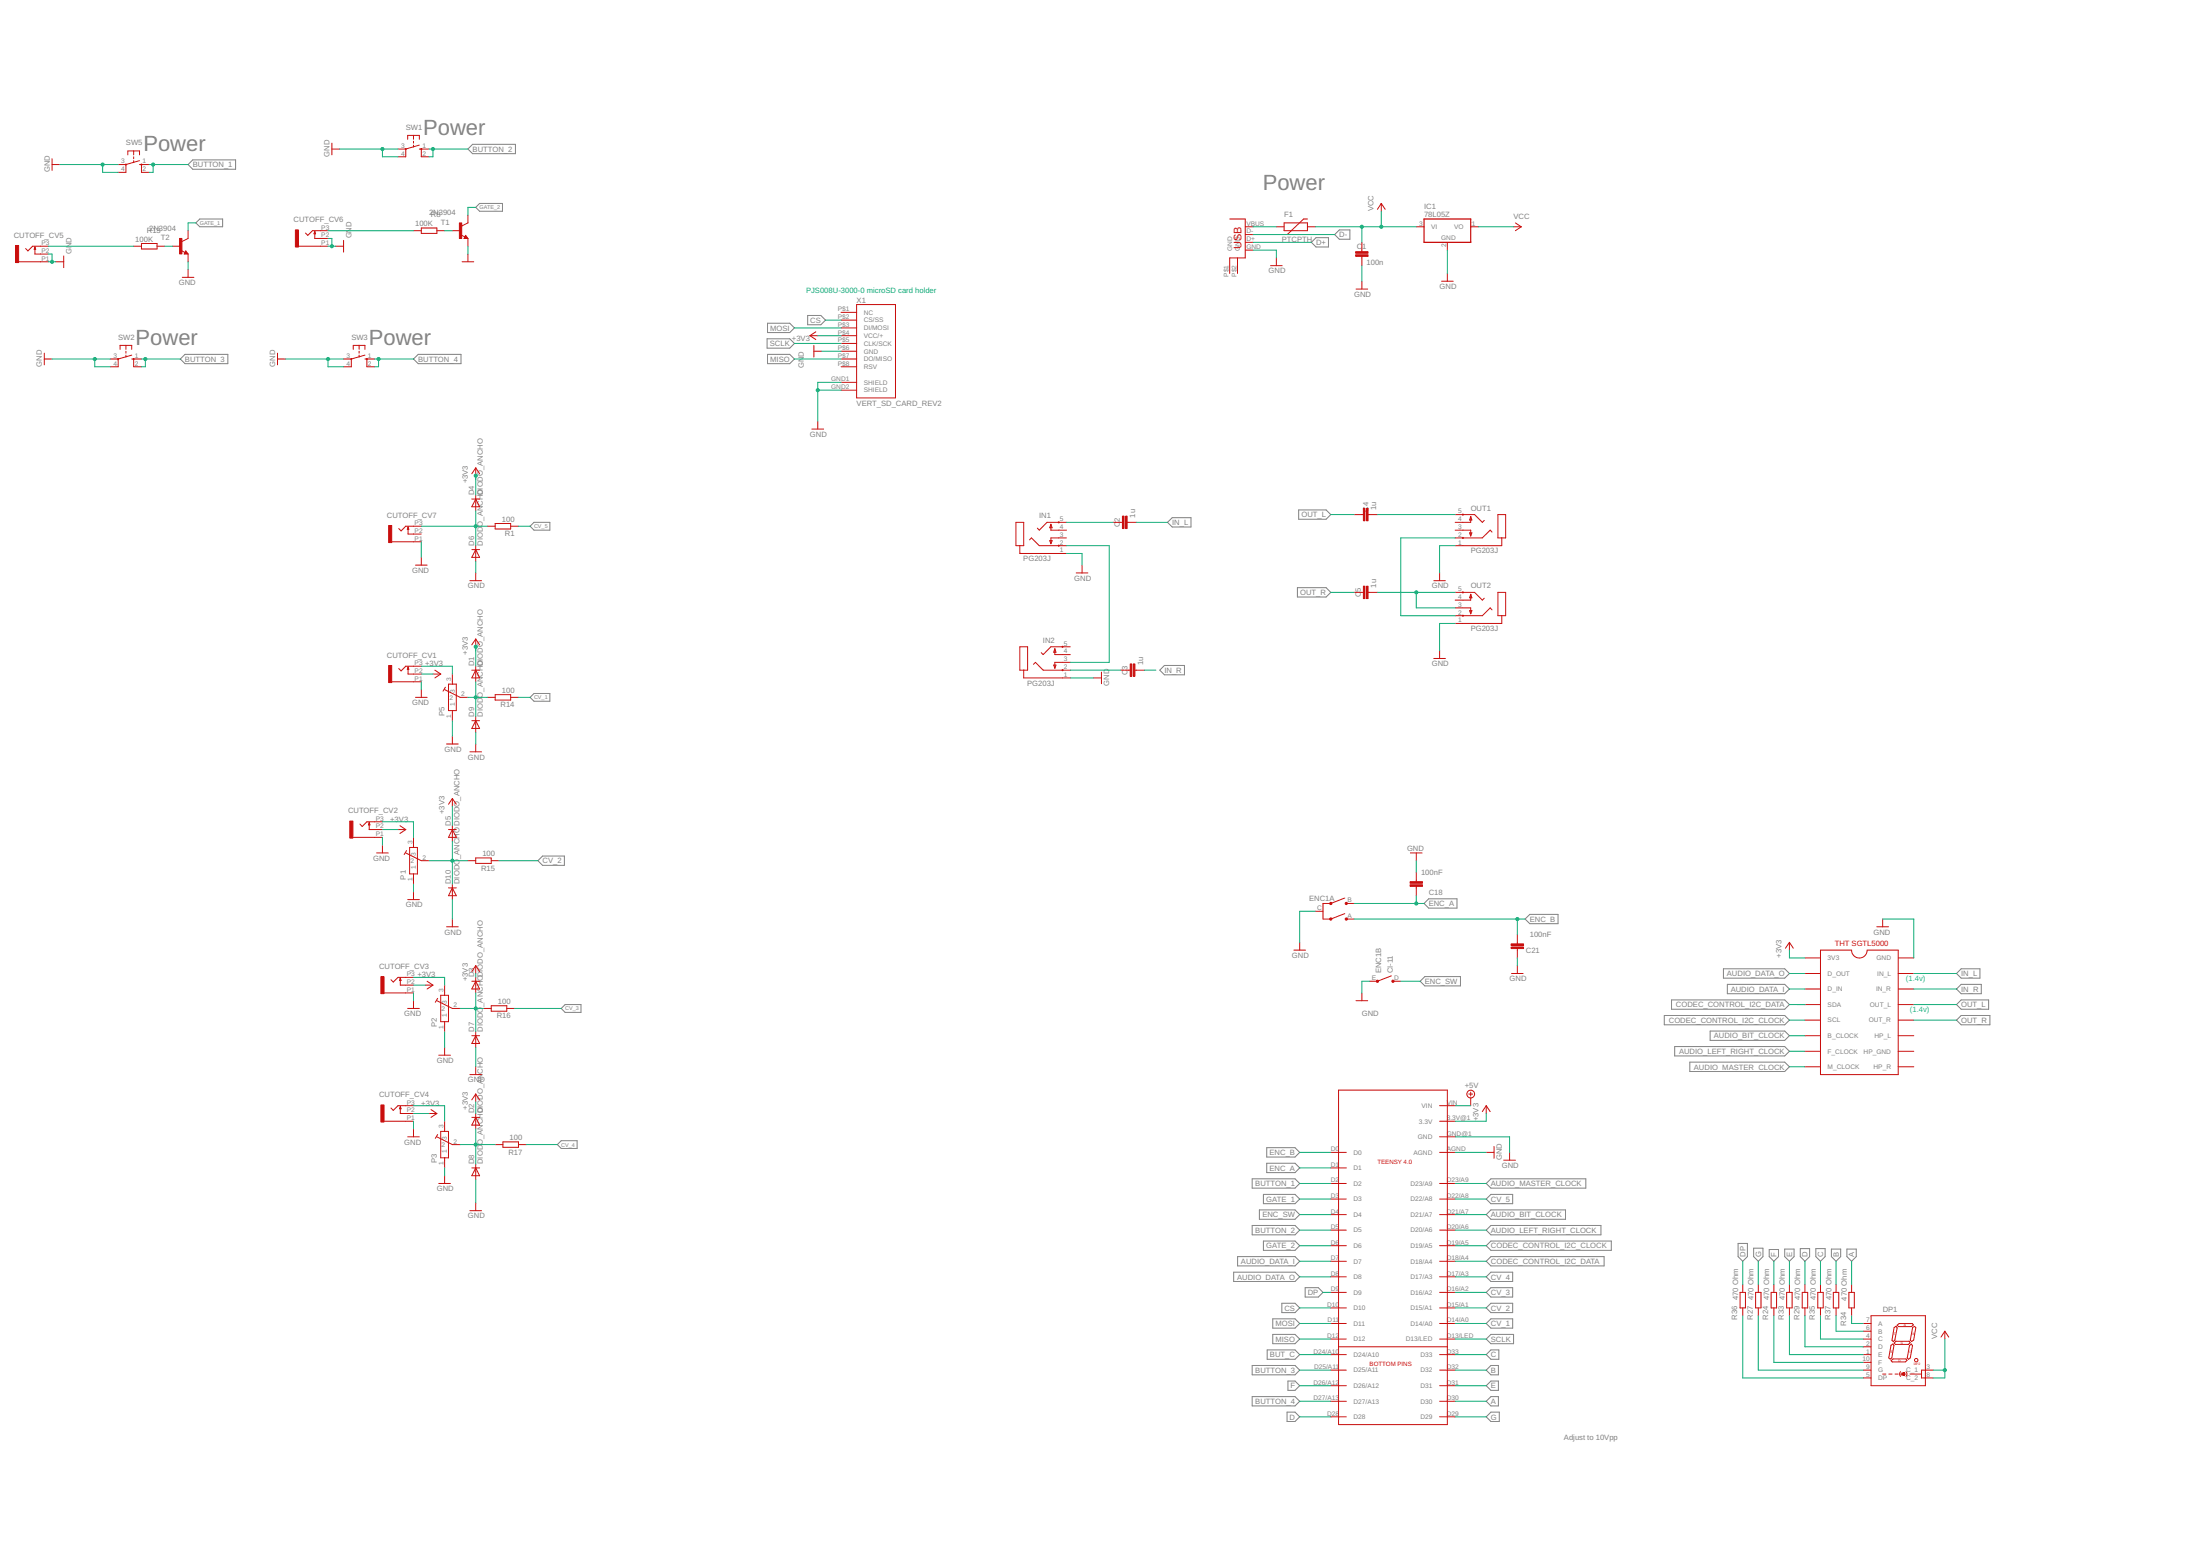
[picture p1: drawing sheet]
<svg xmlns="http://www.w3.org/2000/svg" width="841mm" height="594mm" viewBox="0 0 841 594" stroke-linecap="round" stroke-linejoin="round" font-family="sans-serif">
<g fill="none" stroke="#808080" stroke-width=".38">
<path d="M180.7 55.1h16.3v3.6h-16.3l-1.8-1.8zM71.9 62.9l1.8-1.8h16.4v3.6h-16.4zM183.3 77.7h8.8v3h-8.8l-1.4-1.5zM74.9 85.2l1.5-1.5h8.7v2.9h-8.7zM501.3 92.6l1.8-1.8h4.8v3.6h-4.8zM510.2 89.6l1.8-1.8h4v3.6h-4zM68.9 137.2l1.8-1.8h16.4v3.5h-16.4zM158.1 137.2l1.8-1.8h16.3v3.5h-16.3zM293.2 129.4h8.7l1.8 1.8-1.8 1.8h-8.7zM293.4 123.5h8.5l1.8 1.8-1.8 1.8h-8.5zM293.4 135.4h8.5l1.8 1.8-1.8 1.7h-8.5zM308.8 120.5h5l1.8 1.8-1.8 1.8h-5z"/>
<path d="M446.3 199.6l1.8-1.8h7.2v3.5h-7.2zM496.5 194.8h10.4l1.8 1.8-1.8 1.8h-10.4zM202.6 201l1.5-1.4h6.1v2.9h-6.1zM496 224.5h10.9l1.8 1.8-1.8 1.8h-10.9zM445.1 254.2h7.7v3.6h-7.7l-1.7-1.8zM202.6 266.4l1.5-1.5h6.1v3h-6.1zM205.6 328.8l1.8-1.8h8.4v3.6h-8.4zM546.2 343.4h10.8v3.5h-10.8l-1.8-1.7zM583 351.1l1.8-1.8h10.8v3.6h-10.8zM542.9 374.9l1.8-1.8h13.6v3.6h-13.6zM658.8 370.1h23.5l1.8 1.8-1.8 1.8h-23.5zM660.3 376.1h22l1.8 1.7-1.8 1.8h-22z"/>
<path d="M747.9 377.8l1.8-1.7h7.7v3.5h-7.7zM749.7 370.1h7.2v3.6h-7.2l-1.8-1.8zM214.5 385.3l1.5-1.5h6.1v3h-6.1zM636.2 388h46.1l1.8 1.7-1.8 1.8h-46.1zM639 382h43.3l1.8 1.8-1.8 1.8h-43.3zM640.2 399.8h42.1l1.8 1.8-1.8 1.8h-42.1zM653.8 393.9h28.5l1.8 1.8-1.8 1.8h-28.5zM747.9 383.8l1.8-1.8h10.5v3.6h-10.5zM747.9 389.7l1.8-1.7h11v3.5h-11zM646 405.8h36.3l1.8 1.8-1.8 1.8h-36.3zM213.1 437.3l1.4-1.5h6.1v3h-6.1zM484.3 438.5h10.8l1.7 1.8-1.7 1.7h-10.8z"/>
<path d="M478.7 450.4h16.4l1.7 1.7-1.7 1.8h-16.4zM483 456.3h12.1l1.7 1.8-1.7 1.8h-12.1zM484.3 444.4h10.8l1.7 1.8-1.7 1.8h-10.8zM568.2 458.1l1.8-1.8h8.3v3.6h-8.3zM568.2 452.1l1.8-1.7h36.2v3.5h-36.2zM478.7 468.2h16.4l1.7 1.8-1.7 1.8h-16.4zM481.4 462.2h13.7l1.7 1.8-1.7 1.8h-13.7zM483 474.1h12.1l1.7 1.8-1.7 1.8h-12.1zM568.2 470l1.8-1.8h42v3.6h-42zM568.2 464l1.8-1.8h28.5v3.6h-28.5zM568.2 475.9l1.8-1.8h46v3.6h-46zM664.4 475h3.6v5.1l-1.8 1.8-1.8-1.8z"/>
<path d="M670.4 476.9h3.5v3.2l-1.7 1.8-1.8-1.8zM676.3 477.4h3.6v2.7l-1.8 1.8-1.8-1.8zM682.3 477.2h3.5v2.9l-1.7 1.8-1.8-1.8zM688.2 477h3.6v3.1l-1.8 1.8-1.8-1.8zM694.2 477h3.5v3.1l-1.8 1.8-1.7-1.8zM700.1 477.2h3.6v2.9l-1.8 1.8-1.8-1.8zM706 477.2h3.6v2.9l-1.8 1.8-1.8-1.8zM471.6 486h23.5l1.7 1.8-1.7 1.8h-23.5zM473.1 480.1h22l1.7 1.8-1.7 1.7h-22zM490 497.9h5.1l1.7 1.8-1.7 1.8h-5.1zM498.9 492h5.1l1.8 1.8-1.8 1.7h-5.1zM568.2 493.8l1.8-1.8h8.3v3.5h-8.3z"/>
<path d="M568.2 487.8l1.8-1.8h8.3v3.6h-8.3zM568.2 499.7l1.8-1.8h8.3v3.6h-8.3zM568.2 481.9l1.8-1.8h43.2v3.5h-43.2zM484.4 515.7h10.7l1.7 1.8-1.7 1.8h-10.7zM486.6 503.9h8.5l1.7 1.7-1.7 1.8h-8.5zM486.6 509.8h8.5l1.7 1.8-1.7 1.8h-8.5zM568.2 505.6l1.8-1.7h8.3v3.5h-8.3zM568.2 517.5l1.8-1.8h3v3.6h-3zM568.2 511.6l1.8-1.8h8.6v3.6h-8.6zM478.7 521.7h16.4l1.7 1.8-1.7 1.8h-16.4zM478.7 533.6h16.4l1.7 1.7-1.7 1.8h-16.4zM492 539.5h3.1l1.7 1.8-1.7 1.8h-3.1z"/>
<path d="M492.4 527.6h2.7l1.7 1.8-1.7 1.8h-2.7zM568.2 535.3l1.8-1.7h2.8v3.5h-2.8zM568.2 523.5l1.8-1.8h2.8v3.6h-2.8zM568.2 529.4l1.8-1.8h2.8v3.6h-2.8zM570 539.5h3.2v3.6h-3.2l-1.8-1.8z"/>
</g>
<g fill="none" stroke="#c90d0c" stroke-width=".38">
<path d="M48.9 59.2v-1.5h4.4v1.5M51.1 57.7v1.5M51.1 59.9v.7M126.9 54.7v4.5M126.9 56.9h3M152.1 56.9h3M155.1 56.9v3h-3M155.9 53.2v-1.5h4.4v1.5M158.1 51.7v1.5M158.1 54v.7M158.1 55.4v.8M160.3 56.9h3.7"/>
<path d="M160.3 55.4l-5.2 1.5M161.1 56.9v3h2.9M19.9 60.6v4.5M19.9 62.9h3M45.2 62.9h2.9M48.1 62.9v2.9h-2.9M51.1 61.4v.7M53.3 62.9h3.7M53.3 61.4l-5.2 1.5M54.1 62.9v2.9h2.9M528 77.7l1.5 2.3M528 77.7l-1.4 2.3"/>
<path d="M528 77.7v3M13.4 94.4v2.6h5M13.4 94.4l.3 .9h-.6zM18.4 94.1h-5.9l-1.8 1.8-.9-.9M24.4 97.8v4.5M51.1 94.1h3M54.1 93h5.9v2.1h-5.9zM60 94.1h3M66 94.1h2.9M69.3 95.7l1.4 .8M71 95.9l.9 1.1h-1.5zM71 96.5l.2 .3h-.5l.3-.6 .6 .7h-.9"/>
<path d="M71.9 88.1v3l-2.4 1.2M71.9 97v3M114.1 94.1h11.3M120.3 88.4v2.7h5.1M120.3 88.4l.3 .9h-.6zM125.4 88.1h-6l-1.7 1.8-.9-.9M128.4 94.1h2.9M131.3 91.8v4.5M158.1 88.1h3M161.1 87.1h5.9v2.1h-5.9zM167 88.1h3M172.9 88.1h3"/>
<path d="M176.3 89.8l1.4 .7M178 89.9l.9 1.2h-1.5zM178 90.5l.1 .3h-.4l.3-.6 .6 .8h-.9M178.9 82.2v3l-2.4 1.1M178.9 91.1v3M178.9 97v3M470.1 83.7h5.9v14.8h-5.9v6M473.1 98.5v6M476 95.6h3M476 92.6h3M476 89.6h3M476 86.6h3"/>
<path d="M487.9 86.6h3M487.9 98.5v3M490.9 85.2h8.9v2.9h-8.9zM499.8 83.7h-1.5l-6.2 5.9M499.8 86.6h3M520.6 92.6v3.6M520.6 97.9v3.6M541.4 86.6h3M553.3 92.6v3M562.2 86.6h3M578.6 86.6h2.9M579.3 85.2l2.2 1.4"/>
<path d="M581.5 86.6l-2.2 1.5M7.1 100h11.3M21.4 100h3M69.7 106h4.4M71.9 103v3M176.7 100h4.4M321.5 119.3h6M327.5 116.4h14.8v35.6h-14.8zM485.7 101.5h4.5M518.4 110.4h4.4M520.6 107.4v3M551.1 107.4h4.4"/>
<path d="M553.3 104.5v2.9M16.9 137.2h3M16.9 134.9v4.5M42.2 137.2h3M45.2 137.2v2.9h-3M45.9 133.5v-1.5h4.5v1.5M48.1 132v1.5M48.1 134.2v.7M48.1 135.7v.7M50.4 137.2h3.7M50.4 135.7l-5.2 1.5M51.1 137.2v2.9h3"/>
<path d="M106.1 137.2h3M106.1 134.9v4.5M131.3 137.2h3M134.3 137.2v2.9h-3M135 133.5v-1.5h4.5v1.5M137.3 132v1.5M137.3 134.2v.7M137.3 135.7v.7M139.5 137.2h3.7M139.5 135.7l-5.2 1.5M140.3 137.2v2.9h2.9M309.6 128.2h3"/>
<path d="M309.6 128.2l2.3 1.5M311.1 134.2h3M311.1 132v4.4M311.9 126.8l-2.3 1.4M321.5 137.2h6M321.5 122.3h6M321.5 125.3h6M321.5 134.2h6M321.5 128.2h6M321.5 131.2h6M321.5 140.1h6M321.5 146.1h6"/>
<path d="M321.5 149.1h6M181.9 178.8v2.9M181.9 178.8l1.4 2.2M181.9 178.8l-1.5 2.2M310.4 163.9h4.4M312.6 160.9v3M180.4 190.6h2.9M181.9 189.2v5.9M181.9 190.6l1.4 3h-2.9zM388.4 199.6h3v8.9h-3zM407.7 199.6h-7.4l-3 2.9-.7-.7M425.5 199.6h3.6"/>
<path d="M430.9 199.6h3.5M517.7 196.6h3.5M523 196.6h3.6M556.3 196.6h7.4l3 3 .7-.8M562.2 197.3v2.3h-5.9M562.2 197.3l.5 1.4h-.9zM572.6 196.6h3v8.9h-3zM149.8 207h11.3M156 201.3v2.7h5.1M156 201.3l.3 .9h-.6zM158.8 215.9h4.5M161.1 212.9v3"/>
<path d="M161.1 201h-6l-1.8 1.8-.9-.8M180.4 210h2.9M181.9 208.5v5.9M181.9 218.9v2.9M181.9 210l1.4 2.9h-2.9zM186.3 201h3M189.3 200h5.9v2.1h-5.9zM195.2 201h3M389.9 208.5v3h17.8M393.6 206.2l.7-.7 3 3h10.4M401.3 206.5h.9l-.5 1.2zM401.7 200.3v2.2h6"/>
<path d="M401.7 200.3l.5 1.3h-.9zM407.7 205.5h-6v2.2M411.4 218.9h4.5M413.6 215.9v3M550.3 218.9v2.9M556.3 202.5h5.9v2.3M561.8 203.6h.9l-.5 1.2zM570.4 203.3l-.7-.8-3 3h-10.4M574.1 205.5v3h-17.8M179.6 221.8h4.5M517.7 226.3h3.5M523 226.3h3.6"/>
<path d="M548.1 221.8h4.5M556.3 232.2h5.9v2.3M556.3 226.3h7.4l3 3 .7-.8M561.8 233.3h.9l-.5 1.2zM562.2 227.1v2.2h-5.9M562.2 227.1l.5 1.3h-.9zM570.4 233l-.7-.8-3 3h-10.4M572.6 226.3h3v8.9h-3zM574.1 235.2v3h-17.8M156 254.8v2.7h5.1M156 254.8l.3 .9h-.6zM161.1 254.5h-6l-1.8 1.8-.9-.9"/>
<path d="M165.5 257.5h3M166.2 256l2.3 1.5M168.5 257.5l-2.3 1.5M172.9 257.5v3.9M180.4 256h2.9M181.9 256l1.4 3h-2.9zM181.9 244.1v3M181.9 254.5v6M181.9 244.1l1.4 2.3M181.9 244.1l-1.5 2.3M389.9 247.1h2.9v8.9h-2.9zM391.4 256v3h17.8"/>
<path d="M395.1 253.8l.7-.8 3 3h10.4M402.8 254.1h.9l-.5 1.2zM403.2 247.8v2.3h6M403.2 247.8l.5 1.4h-.9zM409.2 253h-6v2.3M409.2 247.1h-7.5l-2.9 3-.8-.8M418.1 259h3M421.1 256.8v4.4M428.5 256h3.6M433.9 256h3.5M548.1 251.6h4.5M550.3 248.6v3"/>
<path d="M149.8 260.5h11.3M158.8 266.4h4.5M161.1 263.5v2.9M170 263.5l5.9 2.9h3M170.3 262.6l-.9 1.5M171.4 261.4h3v10.1h-3zM172.9 271.5v3.8M180.4 275.3h2.9M181.9 273.9v5.9M181.9 275.3l1.4 3h-2.9zM186.3 266.4h3M189.3 265.4h5.9v2.1h-5.9z"/>
<path d="M195.2 266.4h3M170.7 284.2h4.5M172.9 281.3v2.9M179.6 287.2h4.5M181.9 284.2v3M134.9 319.9h11.3M141.1 314.3v2.6h5.1M141.1 314.3l.3 .9h-.6zM146.2 314h-5.9l-1.8 1.7-.9-.8M152.1 316.9h3M152.9 315.4l2.2 1.5M155.1 316.9l-2.2 1.5"/>
<path d="M158.1 319.9v3.9M171.4 316.9h3M172.9 316.9l1.5 3h-3zM172.9 305.1v2.9M172.9 315.4v6M172.9 305.1l1.5 2.2M172.9 305.1l-1.5 2.2M144 325.9h4.4M146.2 322.9v3M155.1 325.9l6 2.9h2.9M155.4 325l-.9 1.5M156.6 323.8h3v10.1h-3z"/>
<path d="M158.1 333.9v3.8M171.4 339.2h3M172.9 337.7v6M172.9 339.2l1.5 3h-3zM178.9 328.8h3M181.9 327.8h5.9v2.1h-5.9zM187.8 328.8h3M539.2 325.9h4.4M541.4 325.9v2.9M541.4 333.3v3.5M541.4 338.6v3.6M155.9 343.7h4.4"/>
<path d="M158.1 340.7v3M170.7 354.1h4.5M172.9 351.1v3M502.8 348.1h3M514.1 343.1l-5.4 2.1h-2.9v5.9h2.9l5.4-2.1M514.7 351.1h3M514.7 345.2h3M580.1 357.1v3.5M717.5 354.1h4.5M719.7 351.1v3M146.8 379.3h11.3M153 373.7v2.7h5.1"/>
<path d="M153 373.7l.3 .9h-.6zM158.1 373.4h-6l-1.8 1.8-.8-.9M162.5 376.4h3M163.3 374.9l2.2 1.5M165.5 376.4l-2.2 1.4M170 376.4v3.8M180.4 374.9h2.9M181.9 368.9v3M181.9 373.4v5.9M181.9 374.9l1.4 2.9h-2.9zM181.9 368.9l1.4 2.3M181.9 368.9l-1.5 2.3"/>
<path d="M494.6 363h4.5M496.8 360v3M520.6 379.3v3M531.9 372.8l-5.3 2.1h-3M532.5 374.9h3M577.8 371.9h4.5M580.1 362.4v3.6M580.1 368.9v3M684.1 360v3M684.1 360l1.4 2.2M684.1 360l-1.5 2.2M690 377.8h5.9"/>
<path d="M690 371.9h5.9M690 366h5.9M695.9 363h11.9a2.97 2.97 0 0 0 3 3 2.97 2.97 0 0 0 3-3h11.9v47.5h-29.8zM725.7 377.8h5.9M725.7 371.9h5.9M725.7 366h5.9M155.9 385.3h4.4M158.1 382.3v3M167 382.3l5.9 3h3M167.3 381.4l-.9 1.5M168.5 380.2h2.9v10.1h-2.9zM170 390.3v3.9"/>
<path d="M180.4 395.7h2.9M181.9 394.2v5.9M181.9 395.7l1.4 3h-2.9zM184.8 385.3h3M187.8 384.2h5.9v2.1h-5.9zM193.7 385.3h3M518.4 382.3h4.4M690 395.7h5.9M690 383.8h5.9M690 389.7h5.9M725.7 395.7h5.9M725.7 383.8h5.9"/>
<path d="M725.7 389.7h5.9M167.7 403.1h4.5M170 400.1v3M179.6 410.5h4.5M181.9 407.6v2.9M181.9 418v2.9M181.9 418l1.4 2.2M181.9 418l-1.5 2.2M511.7 416.5h41.6v127.8h-41.6zM561.5 418h1.5M562.2 417.2v1.5M562.2 419.5v2.9"/>
<path d="M690 401.6h5.9M690 407.6h5.9M725.7 401.6h5.9M725.7 407.6h5.9M146.8 428.4h11.3M153 422.7v2.7h5.1M153 422.7l.3 .9h-.6zM155.9 434.3h4.4M158.1 422.4h-6l-1.8 1.8-.8-.9M158.1 431.3v3M164 425.4h3M164.8 423.9l2.2 1.5"/>
<path d="M167 434.3l5.9 3h3M167 425.4l-2.2 1.5M167.3 433.4l-.9 1.5M168.5 432.2h2.9v10.1h-2.9zM170 428.4v3.8M180.4 426.9h2.9M181.9 425.4v5.9M181.9 426.9l1.4 3h-2.9zM189.3 437.3h3M192.3 436.2h5.9v2.1h-5.9zM198.2 437.3h3M550.3 434.3h6"/>
<path d="M550.3 422.4h6M550.3 428.4h6M568.2 422.4l1.5 2.3M568.2 422.4l-1.5 2.3M568.2 422.4v3M571.1 438v4.5M167.7 452.1h4.5M170 442.3v3.9M170 449.2v2.9M180.4 446.2h2.9M181.9 444.7v6M181.9 459.6v2.9"/>
<path d="M181.9 446.2l1.4 3h-2.9zM508.7 446.2h6M508.7 440.3h6M508.7 452.1h6M508.7 458.1h6M550.3 440.3h6M550.3 452.1h6M550.3 458.1h6M568.2 440.3h2.9M574.8 443.2h4.5M577.1 440.3v2.9M179.6 462.5h4.5"/>
<path d="M508.7 464h6M508.7 470h6M508.7 475.9h6M550.3 464h6M550.3 470h6M550.3 475.9h6M508.7 493.8h6M508.7 499.7h6M508.7 481.9h6M508.7 487.8h6M550.3 493.8h6M550.3 499.7h6"/>
<path d="M550.3 481.9h6M550.3 487.8h6M665.2 493.8h2.1v5.9h-2.1zM666.2 490.8v3M666.2 499.7v3M671.1 493.8h2.1v5.9h-2.1zM672.2 490.8v3M672.2 499.7v3M677.1 493.8h2.1v5.9h-2.1zM678.1 490.8v3M678.1 499.7v3M683 493.8h2.1v5.9h-2.1z"/>
<path d="M684.1 490.8v3M684.1 499.7v3M689 493.8h2v5.9h-2zM690 490.8v3M690 499.7v3M694.9 493.8h2.1v5.9h-2.1zM695.9 490.8v3M695.9 499.7v3M700.8 493.8h2.1v5.9h-2.1zM701.9 490.8v3M701.9 499.7v3M706.8 493.8h2.1v5.9h-2.1z"/>
<path d="M707.8 490.8v3M707.8 499.7v3M508.7 505.6h6M508.7 511.6h6M508.7 517.5h6M511.7 514.5h41.6M550.3 505.6h6M550.3 511.6h6M550.3 517.5h6M712.3 505.6h3M712.3 508.6h3M712.3 511.6h3"/>
<path d="M712.3 514.5h3M712.3 517.5h3M715.3 502.7h20.7v26.7h-20.7zM722.9 519.8l.8-.6h5l.3 .5-.6 .6h-5zM723.6 513.5l-.7 .5-.9 4.8 .6 .4 .6-.4 .8-4.8-.4-.5M724.1 507.2l.7-.5 .5 .6-.9 4.7-.6 .5-.5-.4zM724.7 512.4h5.1l.4 .6-.6 .6h-5l-.5-.5zM725.2 506.3l.8-.6h5l.5 .5-.8 .6h-4.9zM729.6 513.6v.1M730 514l.7-.5 .4 .6-.8 4.7-.7 .5-.5-.5zM731.2 507.2l.7-.5 .5 .5-.8 4.8-.8 .5-.5-.5zM743.5 508.6l1.5 2.2"/>
<path d="M743.5 508.6l-1.5 2.2M743.5 508.6v3M508.7 529.4h6M508.7 523.5h6M508.7 535.3h6M550.3 529.4h6M550.3 523.5h6M550.3 535.3h6M712.3 520.5h3M712.3 523.5h3M712.3 526.4h3M719.7 525h1.2"/>
<path d="M722.1 525h1.2M724.5 525h1.2M726.5 524l-.3 .8 .3 1M726.5 525h2.1M727.1 524.3v1.2M727.1 525l.9-.7v1.2zM727.2 524.9h.8M727.2 525h.8M727.4 524.8h.6M727.4 525.1h.6M727.5 524.7h.5M727.6 525.3h.4"/>
<path d="M727.6 524.6h.4M727.7 525.3h.3M727.8 524.5h.2M727.9 525.4h.1M727.9 524.4h.1M728 525.5h.1M728 524.4h.1M728.6 524l.4 .8-.4 1M730.1 525h4.5M739 523.5h-4.4v2.9h4.4M508.7 541.3h6M550.3 541.3h6"/>
<circle cx="562.2" cy="418" r="1.48"/>
<circle cx="732.5" cy="519.6" r=".66"/>
</g>
<g fill="none" stroke="#c90d0c" stroke-width=".49">
<path d="M544.4 83.7h17.8v8.9h-17.8z"/>
<circle cx="155.1" cy="56.9" r=".15"/>
<circle cx="161.1" cy="56.9" r=".15"/>
<circle cx="48.1" cy="62.9" r=".15"/>
<circle cx="54.1" cy="62.9" r=".15"/>
<circle cx="45.2" cy="137.2" r=".15"/>
<circle cx="51.1" cy="137.2" r=".15"/>
<circle cx="134.3" cy="137.2" r=".15"/>
<circle cx="140.3" cy="137.2" r=".15"/>
<circle cx="404.7" cy="199.6" r=".15"/>
<circle cx="559.2" cy="196.6" r=".15"/>
<circle cx="404.7" cy="208.5" r=".15"/>
<circle cx="559.2" cy="205.5" r=".15"/>
<circle cx="559.2" cy="226.3" r=".15"/>
<circle cx="559.2" cy="235.2" r=".15"/>
<circle cx="406.2" cy="247.1" r=".15"/>
<circle cx="406.2" cy="256" r=".15"/>
</g>
<g fill="#c90d0c" stroke="#c90d0c" stroke-width=".38">
<path d="M175.6 85.2h.9v5.9h-.9z"/>
<path d="M518.2 97.3h4.8v.6h-4.8z"/>
<path d="M518.2 96.2h4.8v.6h-4.8z"/>
<path d="M577.7 361.8h4.7v.6h-4.7z"/>
<path d="M577.7 360.6h4.7v.6h-4.7z"/>
<path d="M539.1 336.8h4.7v.6h-4.7z"/>
<path d="M539.1 338h4.7v.6h-4.7z"/>
<path d="M68.6 91.1h.9v5.9h-.9z"/>
<path d="M430.3 197.2h.6v4.7h-.6z"/>
<path d="M429.1 197.2h.6v4.7h-.6z"/>
<path d="M433.3 253.7h.6v4.7h-.6z"/>
<path d="M432.1 253.7h.5v4.7h-.5z"/>
<path d="M522.4 194.2h.6v4.8h-.6z"/>
<path d="M521.2 194.2h.6v4.8h-.6z"/>
<path d="M522.4 223.9h.6v4.8h-.6z"/>
<path d="M521.2 223.9h.6v4.8h-.6z"/>
<path d="M148.6 254.3h1.2v6.5h-1.2z"/>
<path d="M133.7 313.7h1.2v6.5h-1.2z"/>
<path d="M145.6 373.1h1.2v6.5h-1.2z"/>
<path d="M145.6 422.1h1.2v6.6h-1.2z"/>
<path d="M5.9 93.8h1.2v6.5h-1.2z"/>
<path d="M112.9 87.8h1.2v6.6h-1.2z"/>
<path d="M148.6 200.8h1.2v6.5h-1.2z"/>
</g>
<g fill="#c90d0c" stroke="#c90d0c" stroke-width=".38">
<circle cx="514.7" cy="351.1" r=".42"/>
<circle cx="514.7" cy="345.2" r=".42"/>
<circle cx="508.7" cy="345.2" r=".42"/>
<circle cx="508.7" cy="351.1" r=".42"/>
<circle cx="532.5" cy="374.9" r=".42"/>
<circle cx="526.6" cy="374.9" r=".42"/>
</g>
<g fill="none" stroke="#0dab76" stroke-width=".38">
<path d="M129.9 56.9h22.2M146.2 56.9v3h5.9M164 56.9h14.9M165.5 56.9v3h-1.5M22.9 62.9h22.3M39.2 62.9v2.9h6M57 62.9h14.9M58.5 62.9v2.9h-1.5M181.9 79.2h-3v3M18.4 94.1h32.7M18.4 97h1.5v3M63 94.1h3"/>
<path d="M74.9 85.2h-3v2.9M125.4 94.1h3M125.4 91.1h1.5v3M125.4 88.1h32.7M170 88.1h2.9M178.9 94.1v2.9M479 95.6h8.9v2.9M479 86.6h8.9M479 89.6h31.2M479 92.6h22.3M502.8 86.6h38.6M520.6 86.6v6"/>
<path d="M528 80.7v5.9M553.3 95.6v8.9M565.2 86.6h13.4M18.4 100h3M71.9 100v3M520.6 101.5v5.9M19.9 137.2h22.3M36.2 137.2v2.9h6M54.1 137.2h14.8M55.6 137.2v2.9h-1.5M109.1 137.2h22.2M125.4 137.2v2.9h5.9"/>
<path d="M143.2 137.2h14.9M144.7 137.2v2.9h-1.5M303.7 137.2h17.8M303.7 125.3h17.8M303.7 131.2h17.8M312.6 128.2h8.9M314.1 134.2h7.4M315.6 122.3h5.9M312.6 149.1h8.9M321.5 146.1h-8.9v14.8M181.9 181.7v7.5M181.9 195.1v13.4"/>
<path d="M407.7 199.6h17.8M434.4 199.6h11.9M508.7 196.6h9M526.6 196.6h29.7M161.1 207v5.9M161.1 201h25.2M181.9 214.4v4.5M198.2 201h4.4M407.7 211.5h5.9v4.4M407.7 208.5h16.3v44.5h-14.8M556.3 208.5h-6v10.4M556.3 205.5h-20.8v29.7h20.8"/>
<path d="M508.7 226.3h9M526.6 226.3h29.7M541.4 226.3v5.9h14.9M556.3 238.2h-6v10.4M161.1 254.5h11.8v3M161.1 257.5h4.4M181.9 247.1v7.4M409.2 259h8.9M409.2 256h19.3M437.4 256h4.5M161.1 260.5v3M172.9 275.3v6"/>
<path d="M178.9 266.4h7.4M181.9 260.5v13.4M181.9 279.8v4.4M198.2 266.4h4.4M146.2 319.9v3M146.2 314h11.9v5.9M146.2 316.9h5.9M172.9 308v7.4M158.1 337.7v3M164 328.8h14.9M172.9 321.4v16.3M190.8 328.8h14.8"/>
<path d="M541.4 328.8v4.5M172.9 343.7v7.4M502.8 348.1h-6v11.9M517.7 351.1h65.3M517.7 345.2h26.7M541.4 342.2v3M580.1 351.1v6M719.7 351.1h11.9v14.9M158.1 379.3v3M158.1 373.4h11.9v3M158.1 376.4h4.4M181.9 371.9v1.5"/>
<path d="M181.9 379.3v14.9M523.6 374.9h-3v4.4M535.5 374.9h7.4M580.1 366v2.9M684.1 371.9h5.9M684.1 377.8h5.9M684.1 363v3h5.9M731.6 371.9h16.3M731.6 377.8h16.3M170 394.2v5.9M175.9 385.3h8.9M196.7 385.3h17.8"/>
<path d="M684.1 383.8h5.9M684.1 389.7h5.9M684.2 395.7h5.8M731.6 383.8h16.3M731.6 389.7h16.3M181.9 400.1v7.5M684.1 401.6h5.9M684.2 407.6h5.8M158.1 428.4v2.9M158.1 422.4h11.9v6M158.1 425.4h5.9M175.9 437.3h13.4"/>
<path d="M181.9 420.9v4.5M181.9 431.3v13.4M201.2 437.3h11.9M556.3 434.3h20.8v6M556.3 422.4h5.9M568.2 425.4v3h-11.9M170 446.2v3M181.9 450.7v8.9M496.8 440.3h11.9M496.8 446.2h11.9M496.8 452.1h11.9M496.8 458.1h11.9"/>
<path d="M556.3 440.3h11.9M556.3 452.1h11.9M556.3 458.1h11.9M496.8 470h11.9M496.8 464h11.9M496.8 475.9h11.9M556.3 470h11.9M556.3 464h11.9M556.3 475.9h11.9M496.8 487.8h11.9M496.8 499.7h11.9M496.8 481.9h11.9"/>
<path d="M505.8 493.8h2.9M556.3 493.8h11.9M556.3 487.8h11.9M556.3 499.7h11.9M556.3 481.9h11.9M666.2 481.9v8.9M672.2 481.9v8.9M678.1 481.9v8.9M684.1 481.9v8.9M690 481.9v8.9M695.9 481.9v8.9M701.9 481.9v8.9"/>
<path d="M707.8 481.9v8.9M496.8 505.6h11.9M496.8 511.6h11.9M496.8 517.5h11.9M556.3 505.6h11.9M556.3 511.6h11.9M556.3 517.5h11.9M666.2 502.7v23.7h46.1M672.2 502.7v20.8h40.1M678.1 502.7v17.8h34.2M684.1 502.7v14.8h28.2M690 502.7v11.8h22.3"/>
<path d="M695.9 502.7v8.9h16.4M701.9 502.7v5.9h10.4M707.8 502.7v2.9h4.5M743.5 511.6v14.8h-4.5M496.8 523.5h11.9M496.8 535.3h11.9M496.8 529.4h11.9M556.3 523.5h11.9M556.3 535.3h11.9M556.3 529.4h11.9M739 523.5h4.5M496.8 541.3h11.9"/>
<path d="M556.3 541.3h11.9"/>
</g>
<g fill="#0dab76" stroke="#0dab76" stroke-width=".38">
<circle cx="126.9" cy="94.1" r=".59"/>
<circle cx="146.2" cy="56.9" r=".59"/>
<circle cx="19.9" cy="100" r=".59"/>
<circle cx="39.2" cy="62.9" r=".59"/>
<circle cx="312.6" cy="149.1" r=".59"/>
<circle cx="36.2" cy="137.2" r=".59"/>
<circle cx="125.4" cy="137.2" r=".59"/>
<circle cx="743.5" cy="523.5" r=".59"/>
<circle cx="541.4" cy="226.3" r=".59"/>
<circle cx="181.9" cy="247.1" r=".59"/>
<circle cx="181.9" cy="181.7" r=".59"/>
<circle cx="165.5" cy="56.9" r=".59"/>
<circle cx="541.4" cy="345.2" r=".59"/>
<circle cx="580.1" cy="351.1" r=".59"/>
<circle cx="58.5" cy="62.9" r=".59"/>
<circle cx="55.6" cy="137.2" r=".59"/>
<circle cx="144.7" cy="137.2" r=".59"/>
<circle cx="181.9" cy="201" r=".59"/>
<circle cx="181.9" cy="266.4" r=".59"/>
<circle cx="172.9" cy="328.8" r=".59"/>
<circle cx="181.9" cy="385.3" r=".59"/>
<circle cx="181.9" cy="437.3" r=".59"/>
<circle cx="520.6" cy="86.6" r=".59"/>
<circle cx="528" cy="86.6" r=".59"/>
</g>
<g font-size="8.4" fill="#808080">
<text x="161.8" y="51.7">Power</text>
<text x="54.8" y="57.7">Power</text>
<text x="482.7" y="72.5">Power</text>
<text x="51.8" y="132">Power</text>
<text x="141" y="132">Power</text>
</g>
<text font-size="4.2" fill="#c90d0c" x="474.5" y="95.3" transform="rotate(-90 474.5 95.3)">USB</text>
<g font-size="2.9" fill="#808080">
<text x="155.1" y="49.5">SW1</text>
<text x="48.1" y="55.4">SW5</text>
<text x="126" y="59.9" transform="rotate(-90 126 59.9)">GND</text>
<text x="180.7" y="58">BUTTON_2</text>
<text x="19" y="65.8" transform="rotate(-90 19 65.8)">GND</text>
<text x="73.7" y="63.9">BUTTON_1</text>
<text x="164" y="82.2">2N3904</text>
<text x="164.8" y="83">R8</text>
<text x="490.9" y="83.1">F1</text>
<text x="525.1" y="80.7" transform="rotate(-90 525.1 80.7)">VCC</text>
<text x="544.4" y="82.9">78L05Z</text>
<text x="544.4" y="80">IC1</text>
<text x="578.6" y="83.7">VCC</text>
<text x="56.1" y="89">R13</text>
<text x="57" y="88.1">2N3904</text>
<text x="112.2" y="84.9">CUTOFF_CV6</text>
<text x="158.7" y="86.3">100K</text>
<text x="168.5" y="85.9">T1</text>
<text x="5.3" y="90.8">CUTOFF_CV5</text>
<text x="51.7" y="92.3">100K</text>
<text x="61.5" y="91.8">T2</text>
<text x="134.3" y="91.1" transform="rotate(-90 134.3 91.1)">GND</text>
<text x="490" y="92.6">PTCPTH</text>
<text x="503.1" y="93.6">D+</text>
<text x="512" y="90.7">D-</text>
<text x="518.7" y="95.1">C</text>
<text x="520.8" y="95.1">1</text>
<text x="27.3" y="97" transform="rotate(-90 27.3 97)">GND</text>
<text x="522.4" y="101.1">100n</text>
<text x="485" y="104.5">GND</text>
<text x="68.4" y="108.9">GND</text>
<text x="517.6" y="113.4">GND</text>
<text x="550.3" y="110.4">GND</text>
<text x="327.5" y="115.8">X1</text>
<text x="309.7" y="123.3">CS</text>
<text x="45.2" y="129.7">SW2</text>
<text x="134.3" y="129.7">SW3</text>
<text x="294.4" y="126.3">MOSI</text>
<text x="302.7" y="130.3">+3V3</text>
<text x="294.3" y="132.3">SCLK</text>
<text x="307.3" y="136.3" transform="rotate(-90 307.3 136.3)">D</text>
<text x="16" y="140.1" transform="rotate(-90 16 140.1)">GND</text>
<text x="70.7" y="138.2">BUTTON_3</text>
<text x="105.2" y="140.1" transform="rotate(-90 105.2 140.1)">GND</text>
<text x="159.9" y="138.2">BUTTON_4</text>
<text x="294.4" y="138.2">MISO</text>
<text x="307.3" y="140.7" transform="rotate(-90 307.3 140.7)">GN</text>
<text x="327.5" y="155">VERT_SD_CARD_REV2</text>
<text x="309.6" y="166.9">GND</text>
<text x="178.9" y="184.7" transform="rotate(-90 178.9 184.7)">+3V3</text>
<text x="181.3" y="189.2" transform="rotate(-90 181.3 189.2)">D4</text>
<text x="184.6" y="189" transform="rotate(-90 184.6 189)">O</text>
<text x="147.9" y="197.8">CUTOFF_CV7</text>
<text x="434" y="197.8" transform="rotate(-90 434 197.8)">1u</text>
<text x="497.5" y="197.6">OUT_L</text>
<text x="523.1" y="195.6" transform="rotate(-90 523.1 195.6)">C4</text>
<text x="526.1" y="194.8" transform="rotate(-90 526.1 194.8)">1u</text>
<text x="562.2" y="195.1">OUT1</text>
<text x="191.8" y="199.3">100</text>
<text x="397.2" y="198.1">IN1</text>
<text x="428.1" y="201.5" transform="rotate(-90 428.1 201.5)">C</text>
<text x="428.1" y="199.4" transform="rotate(-90 428.1 199.4)">2</text>
<text x="448.1" y="200.6">IN_L</text>
<text x="181.3" y="208.5" transform="rotate(-90 181.3 208.5)">D6</text>
<text x="184.6" y="208.5" transform="rotate(-90 184.6 208.5)">DIODO_ANCHDIODO_ANCHO</text>
<text x="193" y="204.9">R1</text>
<text x="391.2" y="214.4">PG203J</text>
<text x="562.2" y="211.4">PG203J</text>
<text x="157.5" y="218.9">GND</text>
<text x="410.7" y="221.8">GND</text>
<text x="178.9" y="224.8">GND</text>
<text x="497" y="227.3">OUT_R</text>
<text x="520.2" y="226.1" transform="rotate(-90 520.2 226.1)">5</text>
<text x="526.1" y="224.5" transform="rotate(-90 526.1 224.5)">1u</text>
<text x="547.4" y="224.8">GND</text>
<text x="562.2" y="224.8">OUT2</text>
<text x="520.2" y="228.2" transform="rotate(-90 520.2 228.2)">C</text>
<text x="398.7" y="245.6">IN2</text>
<text x="562.2" y="241.2">PG203J</text>
<text x="147.9" y="251.3">CUTOFF_CV1</text>
<text x="178.9" y="250.1" transform="rotate(-90 178.9 250.1)">+3V3</text>
<text x="162.5" y="254.5">+3V3</text>
<text x="181.3" y="254.5" transform="rotate(-90 181.3 254.5)">D1</text>
<text x="184.6" y="254.4" transform="rotate(-90 184.6 254.4)">O</text>
<text x="431" y="258" transform="rotate(-90 431 258)">C</text>
<text x="431" y="255.9" transform="rotate(-90 431 255.9)">3</text>
<text x="437" y="254.2" transform="rotate(-90 437 254.2)">1u</text>
<text x="445.1" y="257.1">IN_R</text>
<text x="547.4" y="254.5">GND</text>
<text x="392.7" y="262">PG203J</text>
<text x="424" y="262" transform="rotate(-90 424 262)">GND</text>
<text x="157.5" y="269.4">GND</text>
<text x="191.8" y="264.6">100</text>
<text x="170" y="273.6" transform="rotate(-90 170 273.6)">P5</text>
<text x="181.3" y="273.9" transform="rotate(-90 181.3 273.9)">D9</text>
<text x="184.6" y="273.9" transform="rotate(-90 184.6 273.9)">DIODO_ANCHDIODO_ANCHO</text>
<text x="191.4" y="270.3">R14</text>
<text x="170" y="287.2">GND</text>
<text x="178.9" y="290.2">GND</text>
<text x="133" y="310.7">CUTOFF_CV2</text>
<text x="170" y="311" transform="rotate(-90 170 311)">+3V3</text>
<text x="149.2" y="314">+3V3</text>
<text x="172.4" y="315.5" transform="rotate(-90 172.4 315.5)">D5</text>
<text x="142.7" y="328.8">GND</text>
<text x="175.6" y="328.2" transform="rotate(-90 175.6 328.2)">_ANCHO DIODO_ANCHO</text>
<text x="184.4" y="327">100</text>
<text x="207.4" y="329.9">CV_2</text>
<text x="537.9" y="325">GND</text>
<text x="183.9" y="332.7">R15</text>
<text x="543.2" y="334.3">100nF</text>
<text x="155.1" y="336" transform="rotate(-90 155.1 336)">P1</text>
<text x="172.4" y="337.7" transform="rotate(-90 172.4 337.7)">D10</text>
<text x="175.6" y="337.7" transform="rotate(-90 175.6 337.7)">DIODO</text>
<text x="546.2" y="341.7">C18</text>
<text x="155.1" y="346.7">GND</text>
<text x="500.5" y="344.3">ENC1A</text>
<text x="546.2" y="346.2">ENC_A</text>
<text x="584.8" y="352.2">ENC_B</text>
<text x="170" y="357.1">GND</text>
<text x="584.8" y="358.1">100nF</text>
<text x="716.2" y="357.1">GND</text>
<text x="493.9" y="366">GND</text>
<text x="583.3" y="364">C21</text>
<text x="681.1" y="366" transform="rotate(-90 681.1 366)">+3V3</text>
<text x="144.9" y="370.1">CUTOFF_CV3</text>
<text x="528" y="371.9" transform="rotate(-90 528 371.9)">ENC1B</text>
<text x="532.5" y="371.9" transform="rotate(-90 532.5 371.9)">CI-11</text>
<text x="159.6" y="373.4">+3V3</text>
<text x="178.9" y="374.9" transform="rotate(-90 178.9 374.9)">+3V3</text>
<text x="181.3" y="373.4" transform="rotate(-90 181.3 373.4)">D3</text>
<text x="544.7" y="375.9">ENC_SW</text>
<text x="577.1" y="374.9">GND</text>
<text x="660.2" y="372.9">AUDIO_DATA_O</text>
<text x="749.7" y="373">IN_L</text>
<text x="190.4" y="383.5">100</text>
<text x="661.6" y="378.9">AUDIO_DATA_I</text>
<text x="749.7" y="378.9">IN_R</text>
<text x="154.6" y="388.3">GND</text>
<text x="184.6" y="384.6" transform="rotate(-90 184.6 384.6)">_ANCHODIODO_ANCHO</text>
<text x="189.9" y="389.1">R16</text>
<text x="520.6" y="388.3">GND</text>
<text x="640.7" y="384.8">CODEC_CONTROL_I2C_DATA</text>
<text x="749.7" y="384.8">OUT_L</text>
<text x="167" y="392.5" transform="rotate(-90 167 392.5)">P2</text>
<text x="181.3" y="394.2" transform="rotate(-90 181.3 394.2)">D7</text>
<text x="184.6" y="394.2" transform="rotate(-90 184.6 394.2)">DIODO</text>
<text x="638" y="390.8">CODEC_CONTROL_I2C_CLOCK</text>
<text x="749.7" y="390.8">OUT_R</text>
<text x="655.2" y="396.7">AUDIO_BIT_CLOCK</text>
<text x="167" y="406.1">GND</text>
<text x="641.9" y="402.7">AUDIO_LEFT_RIGHT_CLOCK</text>
<text x="178.9" y="413.5">GND</text>
<text x="647.5" y="408.6">AUDIO_MASTER_CLOCK</text>
<text x="144.9" y="419.2">CUTOFF_CV4</text>
<text x="560" y="415.7">+5V</text>
<text x="161.1" y="422.4">+3V3</text>
<text x="178.9" y="423.9" transform="rotate(-90 178.9 423.9)">+3V3</text>
<text x="181.3" y="425.4" transform="rotate(-90 181.3 425.4)">D2</text>
<text x="184.6" y="425.2" transform="rotate(-90 184.6 425.2)">O</text>
<text x="565.2" y="428.4" transform="rotate(-90 565.2 428.4)">+3V3</text>
<text x="154.6" y="437.3">GND</text>
<text x="194.8" y="435.5">100</text>
<text x="194.3" y="441.1">R17</text>
<text x="485.3" y="441.3">ENC_B</text>
<text x="574.1" y="443.2" transform="rotate(-90 574.1 443.2)">GND</text>
<text x="167" y="444.5" transform="rotate(-90 167 444.5)">P3</text>
<text x="181.3" y="444.7" transform="rotate(-90 181.3 444.7)">D8</text>
<text x="184.6" y="444.7" transform="rotate(-90 184.6 444.7)">DIODO_ANCHDIODO_ANCHO</text>
<text x="485.3" y="447.2">ENC_A</text>
<text x="574.1" y="446.2">GND</text>
<text x="167" y="455.1">GND</text>
<text x="479.9" y="453.2">BUTTON_1</text>
<text x="569.9" y="453.2">AUDIO_MASTER_CLOCK</text>
<text x="484.1" y="459.1">GATE_1</text>
<text x="569.9" y="459.1">CV_5</text>
<text x="178.9" y="465.5">GND</text>
<text x="482.6" y="465.1">ENC_SW</text>
<text x="569.9" y="465.1">AUDIO_BIT_CLOCK</text>
<text x="479.9" y="471">BUTTON_2</text>
<text x="569.9" y="471">AUDIO_LEFT_RIGHT_CLOCK</text>
<text x="484.1" y="476.9">GATE_2</text>
<text x="569.9" y="477">CODEC_CONTROL_I2C_CLOCK</text>
<text x="474.4" y="482.9">AUDIO_DATA_I</text>
<text x="569.9" y="482.9">CODEC_CONTROL_I2C_DATA</text>
<text x="667.3" y="480.1" transform="rotate(-90 667.3 480.1)">DP</text>
<text x="673.2" y="480.1" transform="rotate(-90 673.2 480.1)">G</text>
<text x="679.2" y="480.1" transform="rotate(-90 679.2 480.1)">F</text>
<text x="685.1" y="480.1" transform="rotate(-90 685.1 480.1)">E</text>
<text x="691" y="480.1" transform="rotate(-90 691 480.1)">D</text>
<text x="697" y="480.1" transform="rotate(-90 697 480.1)">C</text>
<text x="702.9" y="480.1" transform="rotate(-90 702.9 480.1)">B</text>
<text x="708.9" y="480.1" transform="rotate(-90 708.9 480.1)">A</text>
<text x="472.9" y="488.8">AUDIO_DATA_O</text>
<text x="569.9" y="488.8">CV_4</text>
<text x="499.9" y="494.8">DP</text>
<text x="569.9" y="494.8">CV_3</text>
<text x="664.4" y="496.7" transform="rotate(-90 664.4 496.7)">470 Ohm</text>
<text x="670.4" y="496.7" transform="rotate(-90 670.4 496.7)">470 Ohm</text>
<text x="676.3" y="496.7" transform="rotate(-90 676.3 496.7)">470 Ohm</text>
<text x="682.3" y="496.7" transform="rotate(-90 682.3 496.7)">470 Ohm</text>
<text x="688.2" y="496.7" transform="rotate(-90 688.2 496.7)">470 Ohm</text>
<text x="694.2" y="496.7" transform="rotate(-90 694.2 496.7)">470 Ohm</text>
<text x="700.1" y="496.7" transform="rotate(-90 700.1 496.7)">470 Ohm</text>
<text x="706" y="496.9" transform="rotate(-90 706 496.9)">470 Ohm</text>
<text x="491" y="500.7">CS</text>
<text x="569.9" y="500.7">CV_2</text>
<text x="719.7" y="501.2">DP1</text>
<text x="487.6" y="506.7">MOSI</text>
<text x="569.9" y="506.7">CV_1</text>
<text x="664.1" y="504.1" transform="rotate(-90 664.1 504.1)">R36</text>
<text x="670.1" y="504.1" transform="rotate(-90 670.1 504.1)">R27</text>
<text x="676" y="504.1" transform="rotate(-90 676 504.1)">R24</text>
<text x="681.9" y="504.1" transform="rotate(-90 681.9 504.1)">R33</text>
<text x="687.9" y="504.1" transform="rotate(-90 687.9 504.1)">R29</text>
<text x="693.8" y="504.1" transform="rotate(-90 693.8 504.1)">R35</text>
<text x="699.8" y="504.1" transform="rotate(-90 699.8 504.1)">R37</text>
<text x="705.7" y="506.5" transform="rotate(-90 705.7 506.5)">R34</text>
<text x="487.6" y="512.6">MISO</text>
<text x="569.9" y="512.6">SCLK</text>
<text x="740.5" y="511.6" transform="rotate(-90 740.5 511.6)">VCC</text>
<text x="485.5" y="518.6">BUT_C</text>
<text x="569.9" y="518.6">C</text>
<text x="479.9" y="524.5">BUTTON_3</text>
<text x="569.9" y="524.5">B</text>
<text x="493.3" y="530.4">F</text>
<text x="569.9" y="530.4">E</text>
<text x="479.9" y="536.4">BUTTON_4</text>
<text x="569.9" y="536.4">A</text>
<text x="492.9" y="542.3">D</text>
<text x="569.9" y="542.3">G</text>
<text x="597.9" y="550.2">Adjust to 10Vpp</text>
</g>
<text font-size="2.9" fill="#0dab76" x="308.1" y="111.9">PJS008U-3000-0 microSD card holder</text>
<text font-size="2.9" fill="#c90d0c" x="701.4" y="361.5">THT SGTL5000</text>
<g font-size="2.9" fill="#0696d7">
<text x="728.6" y="374.9">(1.4v)</text>
<text x="730.1" y="386.8">(1.4v)</text>
</g>
<g font-size="2.5" fill="#808080">
<text x="153.3" y="56.5">3</text>
<text x="153.3" y="59.5">4</text>
<text x="161.5" y="56.5">1</text>
<text x="161.5" y="59.5">2</text>
<text x="46.3" y="62.5">3</text>
<text x="46.3" y="65.4">4</text>
<text x="54.5" y="62.5">1</text>
<text x="54.5" y="65.4">2</text>
<text x="122.8" y="87.7">P3</text>
<text x="476.5" y="89.2">D-</text>
<text x="476.5" y="86.2">VBUS</text>
<text x="542.6" y="86.2">3</text>
<text x="547.1" y="87.5">VI</text>
<text x="555.8" y="87.5">VO</text>
<text x="562.6" y="86.2">1</text>
<text x="15.9" y="93.7">P3</text>
<text x="122.8" y="93.7">P1</text>
<text x="122.8" y="90.7">P2</text>
<text x="471" y="95.8" transform="rotate(-90 471 95.8)">GND</text>
<text x="474" y="95.8" transform="rotate(-90 474 95.8)">GND</text>
<text x="476.5" y="95.1">GND</text>
<text x="476.5" y="92.2">D+</text>
<text x="550.9" y="91.7">GND</text>
<text x="552.9" y="94.4" transform="rotate(-90 552.9 94.4)">2</text>
<text x="15.9" y="99.6">P1</text>
<text x="15.9" y="96.6">P2</text>
<text x="469.7" y="105.8" transform="rotate(-90 469.7 105.8)">P$1</text>
<text x="472.7" y="105.8" transform="rotate(-90 472.7 105.8)">P$2</text>
<text x="320.2" y="118.9">P$1</text>
<text x="320.2" y="121.9">P$2</text>
<text x="320.2" y="124.9">P$3</text>
<text x="330.2" y="123.2">CS/SS</text>
<text x="330.2" y="120.2">NC</text>
<text x="320.2" y="127.8">P$4</text>
<text x="320.2" y="130.8">P$5</text>
<text x="330.2" y="126.2">DI/MOSI</text>
<text x="330.2" y="129.1">VCC/+</text>
<text x="43.3" y="136.7">3</text>
<text x="51.5" y="136.7">1</text>
<text x="132.5" y="136.7">3</text>
<text x="140.7" y="136.7">1</text>
<text x="320.2" y="133.8">P$6</text>
<text x="320.2" y="136.7">P$7</text>
<text x="330.2" y="135.1">GND</text>
<text x="330.2" y="132.1">CLK/SCK</text>
<text x="43.3" y="139.7">4</text>
<text x="51.5" y="139.7">2</text>
<text x="132.5" y="139.7">4</text>
<text x="140.7" y="139.7">2</text>
<text x="320.2" y="139.7">P$8</text>
<text x="330.2" y="141">RSV</text>
<text x="330.2" y="138.1">DO/MISO</text>
<text x="317.7" y="145.7">GND1</text>
<text x="317.7" y="148.6">GND2</text>
<text x="330.2" y="147">SHIELD</text>
<text x="330.2" y="149.9">SHIELD</text>
<text x="557.4" y="196.2">5</text>
<text x="158.5" y="203.6">P2</text>
<text x="158.5" y="200.6">P3</text>
<text x="405.1" y="199.1">5</text>
<text x="405.1" y="202.1">4</text>
<text x="557.4" y="199.1">4</text>
<text x="557.4" y="202.1">3</text>
<text x="158.5" y="206.6">P1</text>
<text x="405.1" y="205.1">3</text>
<text x="405.1" y="208.1">2</text>
<text x="557.4" y="205.1">2</text>
<text x="557.4" y="208.1">1</text>
<text x="405.1" y="211">1</text>
<text x="557.4" y="225.9">5</text>
<text x="557.4" y="228.9">4</text>
<text x="557.4" y="231.8">3</text>
<text x="557.4" y="234.8">2</text>
<text x="557.4" y="237.8">1</text>
<text x="406.6" y="246.7">5</text>
<text x="406.6" y="249.7">4</text>
<text x="158.5" y="257.1">P2</text>
<text x="158.5" y="254.1">P3</text>
<text x="406.6" y="252.6">3</text>
<text x="406.6" y="255.6">2</text>
<text x="158.5" y="260.1">P1</text>
<text x="172.5" y="260.1" transform="rotate(-90 172.5 260.1)">3</text>
<text x="406.6" y="258.6">1</text>
<text x="171.8" y="267.3">2</text>
<text x="173.8" y="264.6" transform="rotate(-90 173.8 264.6)">3</text>
<text x="173.8" y="269.6" transform="rotate(-90 173.8 269.6)">1</text>
<text x="176.3" y="266">2</text>
<text x="172.5" y="274.2" transform="rotate(-90 172.5 274.2)">1</text>
<text x="143.6" y="316.5">P2</text>
<text x="143.6" y="313.6">P3</text>
<text x="143.6" y="319.5">P1</text>
<text x="157.7" y="322.5" transform="rotate(-90 157.7 322.5)">3</text>
<text x="156.9" y="329.7">2</text>
<text x="159" y="327" transform="rotate(-90 159 327)">3</text>
<text x="161.5" y="328.4">2</text>
<text x="159" y="332" transform="rotate(-90 159 332)">1</text>
<text x="157.7" y="336.6" transform="rotate(-90 157.7 336.6)">1</text>
<text x="503.5" y="347.7">C</text>
<text x="515.1" y="344.8">B</text>
<text x="515.1" y="350.7">A</text>
<text x="698.7" y="366.9">3V3</text>
<text x="717.3" y="366.9">GND</text>
<text x="155.5" y="376">P2</text>
<text x="155.5" y="373">P3</text>
<text x="524.5" y="374.5">E</text>
<text x="532.9" y="374.5">D</text>
<text x="698.7" y="372.8">D_OUT</text>
<text x="717.6" y="372.8">IN_L</text>
<text x="155.5" y="378.9">P1</text>
<text x="169.6" y="378.9" transform="rotate(-90 169.6 378.9)">3</text>
<text x="170.9" y="383.5" transform="rotate(-90 170.9 383.5)">3</text>
<text x="698.7" y="378.7">D_IN</text>
<text x="717.2" y="378.7">IN_R</text>
<text x="168.8" y="386.2">2</text>
<text x="170.9" y="388.5" transform="rotate(-90 170.9 388.5)">1</text>
<text x="173.4" y="384.9">2</text>
<text x="698.7" y="384.7">SDA</text>
<text x="714.8" y="384.7">OUT_L</text>
<text x="169.6" y="393" transform="rotate(-90 169.6 393)">1</text>
<text x="698.7" y="390.6">SCL</text>
<text x="714.4" y="390.6">OUT_R</text>
<text x="698.7" y="396.6">B_CLOCK</text>
<text x="716.6" y="396.6">HP_L</text>
<text x="698.7" y="402.5">F_CLOCK</text>
<text x="712.4" y="402.5">HP_GND</text>
<text x="698.7" y="408.5">M_CLOCK</text>
<text x="716.2" y="408.5">HP_R</text>
<text x="155.5" y="425">P2</text>
<text x="155.5" y="422">P3</text>
<text x="543.4" y="423.3">VIN</text>
<text x="553.1" y="422">VIN</text>
<text x="155.5" y="428">P1</text>
<text x="169.6" y="430.9" transform="rotate(-90 169.6 430.9)">3</text>
<text x="542.4" y="429.3">3.3V</text>
<text x="553.1" y="428">3.3V@1</text>
<text x="170.9" y="435.5" transform="rotate(-90 170.9 435.5)">3</text>
<text x="173.4" y="436.9">2</text>
<text x="542" y="435.2">GND</text>
<text x="553.1" y="433.9">GND@1</text>
<text x="168.8" y="438.2">2</text>
<text x="170.9" y="440.5" transform="rotate(-90 170.9 440.5)">1</text>
<text x="508.7" y="439.8">D0</text>
<text x="517.4" y="441.1">D0</text>
<text x="540.3" y="441.1">AGND</text>
<text x="553.1" y="439.8">AGND</text>
<text x="169.6" y="445" transform="rotate(-90 169.6 445)">1</text>
<text x="508.7" y="445.8">D1</text>
<text x="517.4" y="447.1">D1</text>
<text x="508.7" y="451.7">D2</text>
<text x="517.4" y="453">D2</text>
<text x="539.2" y="453">D23/A9</text>
<text x="553.1" y="451.7">D23/A9</text>
<text x="508.7" y="457.7">D3</text>
<text x="517.4" y="459">D3</text>
<text x="539.2" y="459">D22/A8</text>
<text x="553.1" y="457.7">D22/A8</text>
<text x="508.7" y="463.6">D4</text>
<text x="517.4" y="464.9">D4</text>
<text x="539.2" y="464.9">D21/A7</text>
<text x="553.1" y="463.6">D21/A7</text>
<text x="508.7" y="469.6">D5</text>
<text x="517.4" y="470.9">D5</text>
<text x="539.2" y="470.9">D20/A6</text>
<text x="553.1" y="469.6">D20/A6</text>
<text x="508.7" y="475.5">D6</text>
<text x="517.4" y="476.8">D6</text>
<text x="539.2" y="476.8">D19/A5</text>
<text x="553.1" y="475.5">D19/A5</text>
<text x="508.7" y="481.4">D7</text>
<text x="517.4" y="482.7">D7</text>
<text x="539.2" y="482.7">D18/A4</text>
<text x="553.1" y="481.4">D18/A4</text>
<text x="508.7" y="487.4">D8</text>
<text x="517.4" y="488.7">D8</text>
<text x="539.2" y="488.7">D17/A3</text>
<text x="553.1" y="487.4">D17/A3</text>
<text x="508.7" y="493.3">D9</text>
<text x="517.4" y="494.6">D9</text>
<text x="539.2" y="494.6">D16/A2</text>
<text x="553.1" y="493.3">D16/A2</text>
<text x="507.3" y="499.3">D10</text>
<text x="517.4" y="500.6">D10</text>
<text x="539.2" y="500.6">D15/A1</text>
<text x="553.1" y="499.3">D15/A1</text>
<text x="507.5" y="505.2">D11</text>
<text x="517.4" y="506.5">D11</text>
<text x="539.2" y="506.5">D14/A0</text>
<text x="553.1" y="505.2">D14/A0</text>
<text x="713.4" y="505.2">7</text>
<text x="713.4" y="508.2">6</text>
<text x="718" y="506.5">A</text>
<text x="718" y="509.5">B</text>
<text x="507.3" y="511.2">D12</text>
<text x="517.4" y="512.5">D12</text>
<text x="537.4" y="512.5">D13/LED</text>
<text x="553.1" y="511.2">D13/LED</text>
<text x="713.4" y="511.2">4</text>
<text x="713.4" y="514.1">2</text>
<text x="718" y="512.5">C</text>
<text x="718" y="515.4">D</text>
<text x="502.1" y="517.1">D24/A10</text>
<text x="517.4" y="518.4">D24/A10</text>
<text x="543" y="518.4">D33</text>
<text x="553.1" y="517.1">D33</text>
<text x="712" y="520.1">10</text>
<text x="713.4" y="517.1">1</text>
<text x="718" y="518.4">E</text>
<text x="718" y="521.4">F</text>
<text x="502.3" y="523">D25/A11</text>
<text x="517.4" y="524.4">D25/A11</text>
<text x="543" y="524.3">D32</text>
<text x="553.1" y="523">D32</text>
<text x="713.4" y="523">9</text>
<text x="713.4" y="526">5</text>
<text x="718" y="524.4">G</text>
<text x="718" y="527.3">DP</text>
<text x="728.7" y="524.3">C_1</text>
<text x="728.7" y="527.3">C_2</text>
<text x="736.5" y="523">3</text>
<text x="736.5" y="526">8</text>
<text x="502.1" y="529">D26/A12</text>
<text x="517.4" y="530.3">D26/A12</text>
<text x="543" y="530.3">D31</text>
<text x="553.1" y="529">D31</text>
<text x="502.1" y="534.9">D27/A13</text>
<text x="517.4" y="536.2">D27/A13</text>
<text x="543" y="536.2">D30</text>
<text x="553.1" y="534.9">D30</text>
<text x="507.3" y="540.9">D28</text>
<text x="517.4" y="542.2">D28</text>
<text x="543" y="542.2">D29</text>
<text x="553.1" y="540.9">D29</text>
</g>
<g font-size="2.3" fill="#c90d0c">
<text x="526.6" y="444.7">TEENSY 4.0</text>
<text x="523.6" y="522">BOTTOM PINS</text>
</g>
<g font-size="2.1" fill="#808080">
<text x="183.3" y="80">GATE_2</text>
<text x="76.4" y="85.9">GATE_1</text>
<text x="204.1" y="201.8">CV_5</text>
<text x="204.1" y="267.2">CV_1</text>
<text x="216" y="386">CV_3</text>
<text x="214.5" y="438">CV_4</text>
</g>
<g font-size="1.2" fill="#c90d0c">
<text x="727.8" y="506.6">A</text>
<text x="724" y="510.2">F</text>
<text x="726.6" y="513.5">G</text>
<text x="731.1" y="510.2">B</text>
<text x="722.8" y="516.8">E</text>
<text x="725.7" y="520.2">D</text>
<text x="729.8" y="516.8">C</text>
<text x="731.7" y="521.5">DP2</text>
</g>
</svg>
